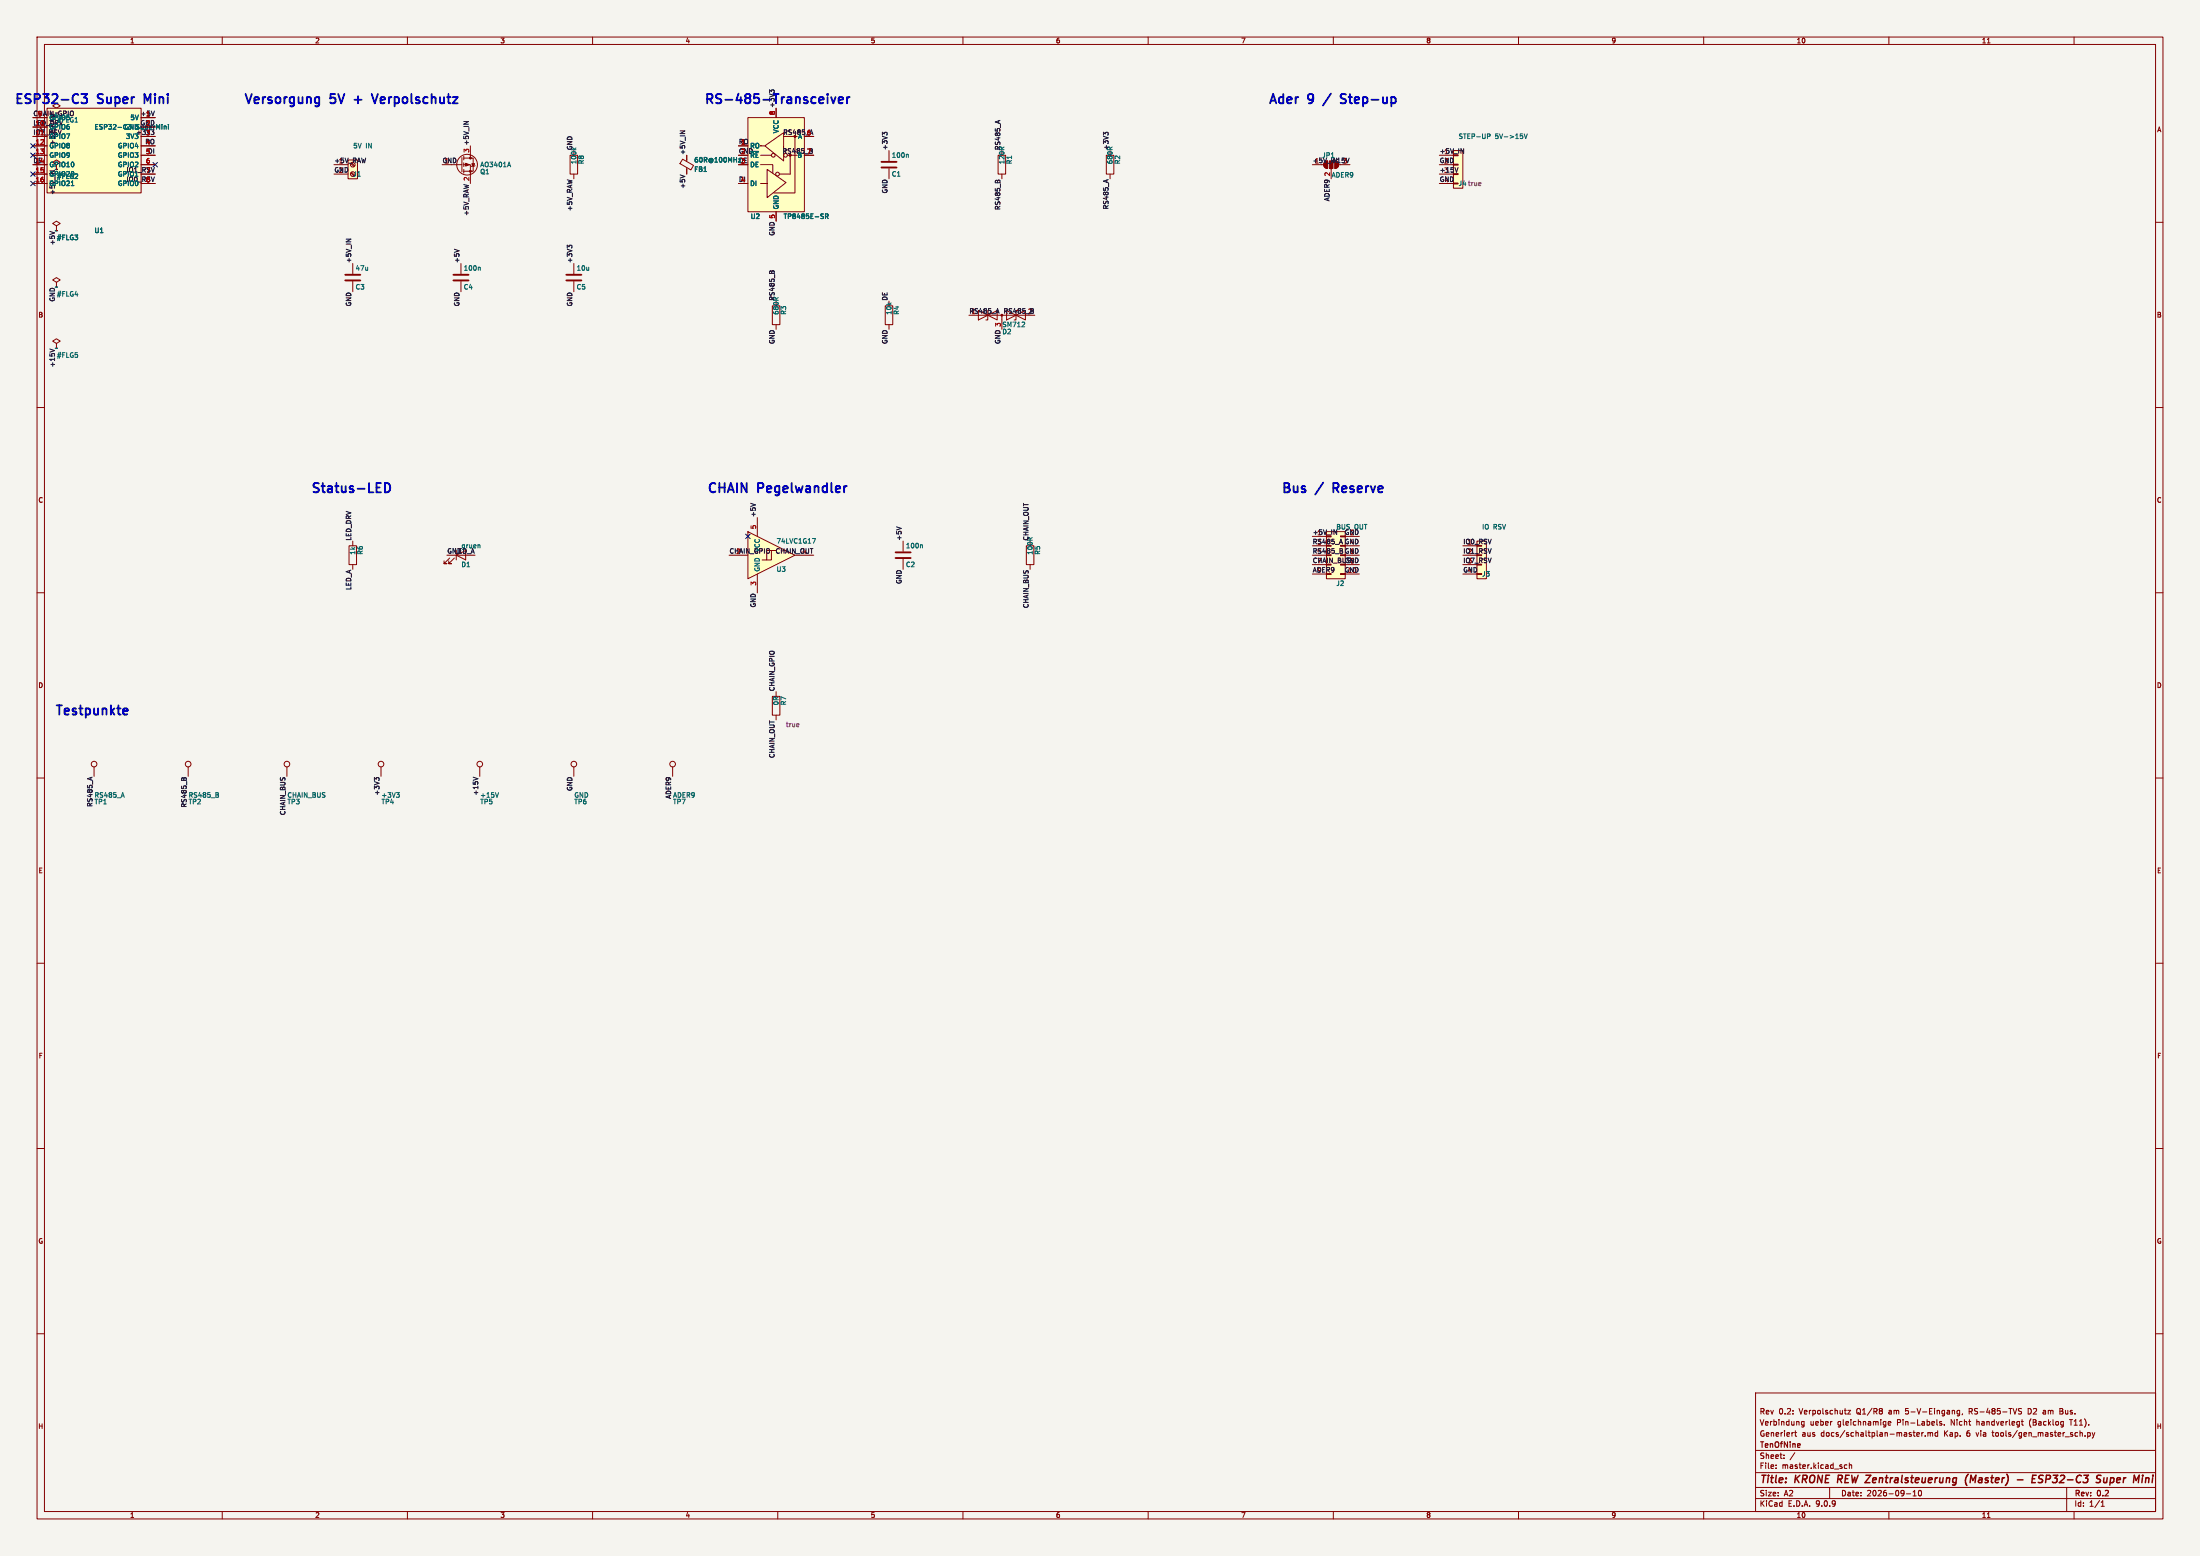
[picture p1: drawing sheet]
<svg xmlns="http://www.w3.org/2000/svg" width="594mm" height="420mm" viewBox="0 0 594 420" stroke-linecap="round" stroke-linejoin="round" font-family="sans-serif">
<path d="M0 0h594v420h-594z" fill="#f5f4ef" stroke="#f5f4ef" stroke-width=".27"/>
<g fill="none" stroke="#840000" stroke-width=".27">
<path d="M10 10h574v400h-574zM12 12h570v396h-570zM60 10v2M110 10v2M160 10v2M210 10v2M260 10v2M310 10v2M360 10v2M410 10v2M460 10v2M510 10v2"/>
<path d="M536.6 11.6h.7M560 10v2M15.2 29.2l1.1-.6-1.1-.7-1 .7 1 .6v1.3M127 39.4v3.3M121.9 44.5h2.8M124.7 42.5v3.9M125.2 42.7h2.6v3.5h-2.6M125.2 44.5h1.8v5M125.2 42.2v1M125.2 43.9v1.1M125.2 45.7v1M127.4 44.2h.7l-.3 .6z"/>
<path d="M128.3 44.7l-1 .3M153.9 41.9h2.1v5.1h-2.1zM154.9 47v1.3M184.3 43l2.9 1.7-.7 1.2-2.9-1.7zM185.4 41.9v1.7M185.4 45.2v1.8M269.5 41.9h2v5.1h-2zM270.5 47v1.3M298.7 41.9h2v5.1h-2zM299.7 47v1.3M357.7 43.7l.7-.3v2.1a1.02 1.02 0 0 1-.9-.7 1.02 1.02 0 0 1 .2-1.1zM359.4 45.5v2.8"/>
<path d="M360.4 43.4a1.02 1.02 0 0 1 1 1.1 1.02 1.02 0 0 1-1 1zM361.9 44.5h2.6M10 60h2M124.5 71.1v2.8M124.5 75.9v2.8M154.9 71.1v2.8M154.9 75.9v2.8M582 60h2M239 82.6h2v5h-2zM240 81.3v1.3M240 87.6v1.3M264.2 83.8v2.6l5-2.6v2.6z"/>
<path d="M264.2 85.1h15.2M267.2 83.8h-.5v2.6h-.5M270.5 85.1v3.8M271.8 83.8l5.1 2.6v-2.6l-5.1 2.6zM274.8 83.8h-.5v2.6h-.5M10 110h2M582 110h2M94.2 147.3h2.1v5.1h-2.1zM95.2 146.1v1.2M95.2 152.4v1.3M121.4 150.6l-1.5 1.5h.7h-.7v-.7M122.7 150.6l-1.5 1.5h.7h-.7v-.7"/>
<path d="M123.2 149.9l2.5-1.3v2.5zM123.2 148.6v2.5M243.8 146.1v2.7M243.8 150.9v2.8M277.1 147.3h2v5.1h-2zM278.1 152.4v1.3M10 160h2M582 160h2M208.5 188h2.1v5h-2.1zM209.5 186.7v1.3M209.5 193v1.3M10 210h2"/>
<path d="M25.4 207v2.6M50.8 207v2.6M77.5 207v2.6M102.9 207v2.6M129.5 207v2.6M154.9 207v2.6M181.6 207v2.6M582 210h2M10 260h2M582 260h2M10 310h2M582 310h2"/>
<path d="M10 360h2M474 376h108v32h-108zM582 360h2M474 397.5h108M474 391.5h108M479.5 396.2v.2M479.5 395.4v.2M481.7 393.5v.2M481.7 392.7v.2M484.5 386.7h.6M484.6 392.1l-1.3 1.9M484.7 386.2v1.3l.4 .2"/>
<path d="M487.1 383.7v1.2l-.3 .3-.3-.1M487.1 383.7h-.4l-.3 .3 .1 .6h.6M498.7 395.4h-.5l-.2 .3 .1 .6h.6M498.9 380.7h.8l-.8 1h.8M499.3 395.5l.6-.1 .1 1M499.3 394.9v1.5M508 380.2l.2 .3-.2 .3 .2 .6-.2 .3M509 383.7h.2M509.2 383.7l-.1 1.3M509.2 384.6l-.2 .1M509.8 384.2l.7-.2v-.3h-.5l-.2 .2 .1 .7h.6M517.5 387.2l.7-.2v-.3h-.5l-.2 .2 .1 .7h.6"/>
<path d="M518.9 386.7v1M519.3 386.7l-.4 .3M519.8 387.5v.2M520.5 386.8l.5-.1 .2 .2M520.5 386.7v1M521.2 386.9l.2-.2h.3l.1 1M521.2 386.9v.8M523.2 386.7h-.5l-.2 .3 .1 .6h.6M523.2 386.2v1.5M524.2 383.7h-.3l-.2 .2v.2l.5 .1v.4h-.5M525 384.5v.2M527.5 380.7l.2 .2v.8"/>
<path d="M529.1 380.7h-.4l-.3 .3 .1 .6h.6M529.1 380.7v1.2l-.3 .3-.3-.1M529.9 381.6l-.2 .3M545.7 383.7h.6M545.8 380.2l-.8 .1v.4l.7 .3 .1 .4-.3 .3-.5-.1M546 383.2v1.3l.3 .2M548 380.2h-.4v1.5h.4M552.1 380.7h-.4M552.2 381.1l-.6 .2 .1 .3 .5 .1M556.2 380.9h.5M556.7 380.2h-.5v1.5h.5M558.7 383.2h.9"/>
<path d="M563 387.5v.2M563.7 386.7h.4l.3 .3-.2 .6h-.5M563.7 386.7v1.5M564.9 386.7l.3 1M565.2 387.7l-.3 .5M565.6 386.7l-.4 1M60 408v2M110 408v2M160 408v2M210 408v2M260 408v2M310 408v2"/>
<path d="M360 408v2M410 408v2M460 408v2M474 404.5h108M474 401.5h108M494 401.5v3M510 408v2M514.7 403.2h1.2M516.5 403.8h.9M516.5 402.7l.5-.4v1.5M518.1 402.4a.72 .72 0 0 0-.2 .8 .72 .72 0 0 0 .7 .5l.2-.5-.1-.8M536.6 409.6h.7"/>
<path d="M558 401.5v6.5M560 408v2M567.3 406.6h.9M567.3 405.5l.4-.4v1.5"/>
<circle cx="126.1" cy="44.4" r="2.79"/>
<circle cx="25.4" cy="206.2" r=".76"/>
<circle cx="50.8" cy="206.2" r=".76"/>
<circle cx="77.5" cy="206.2" r=".76"/>
<circle cx="102.9" cy="206.2" r=".76"/>
<circle cx="129.5" cy="206.2" r=".76"/>
<circle cx="154.9" cy="206.2" r=".76"/>
<circle cx="181.6" cy="206.2" r=".76"/>
</g>
<g fill="none" stroke="#840000" stroke-width=".4">
<path d="M496.4 398.2l-.3 2M531.4 397.9a2.35 2.35 0 0 0-.3 3.1M532.7 399.6l-.5-1.4-.3 2M544.7 399.4h1.5M549.8 398.2h-1l-.2 2M551.7 398.3l-.8-.1-.3 .2v.6l.8 .3 .1 .5-.4 .4-.8-.1M566.6 398.2l.7 .1M566.8 399.2l.3 .4-.2 .5M568.1 398.9l-.1 1.2 .5 .1 .3-.2M568.9 398.9l-.1 1.3M569.9 398.9l-.3 2M570.5 398.9l-.6 .1"/>
<path d="M580 398.9l.2 .2-.1 1.1M569.7 400.1l.6 .1"/>
</g>
<g fill="none" stroke="#006464" stroke-width=".27">
<path d="M20.2 33h.8M155.5 39.9l-.5 .4M137.5 43.8l.4 1.2M129.5 72.1l.2 .2v.7M275.9 88.2h.8M276.6 87.1v.4M129.4 147.1l.2 .1v.7M248.9 147.1l.2 .1v.7M58.9 214.6v.5M58.9 214.1v.3M107 213.9h.8l-.4 .5M107.6 214.4l.1 .1"/>
<path d="M107.7 214.5h.1M107.8 214.5v.5l-.2 .2M134.6 213.9l-.4 1.3"/>
</g>
<path d="M215.6 195.4l.1 .2-.6 .1" fill="none" stroke="#840084" stroke-width=".27"/>
<path d="M122.4 74.2h4.1M122.4 75.7h4.1M152.9 74.2h4.1M152.9 75.7h4.1M241.8 149.1h4.1M241.8 150.6h4.1" fill="none" stroke="#840000" stroke-width=".51"/>
<g fill="#840000" stroke="#840000" stroke-width=".27">
<path d="M125.7 44.1l1 .4-1 .3z"/>
<path d="M357.7 43.7l.7-.3v2.1a1.02 1.02 0 0 1-.9-.7 1.02 1.02 0 0 1 .2-1.1z"/>
<path d="M358.9 43.4h1v2.1h-1z"/>
<path d="M360.4 43.4a1.02 1.02 0 0 1 1 1.1 1.02 1.02 0 0 1-1 1z"/>
<circle cx="127" cy="42.7" r=".25"/>
<circle cx="127" cy="46.2" r=".25"/>
<circle cx="270.5" cy="85.1" r=".25"/>
</g>
<path d="M392.4 40.6h2.6v10.2h-2.6z" fill="#ffffc2"/>
<path d="M388.6 41.9h3.8M388.6 44.5h3.8M388.6 47h3.8M388.6 49.5h3.8M392.4 40.6h2.6v10.2h-2.6zM392.4 44.3h1.3v.3h-1.3zM392.4 46.9h1.3v.2h-1.3zM392.4 49.4h1.3v.3h-1.3z" fill="none" stroke="#840000" stroke-width=".27"/>
<path d="M401.6 36.1h.5l.2 .3-.1 .3-.6 .1M411.1 36.7v.6M411.5 36.1l.5 1.3 .4-1.3" fill="none" stroke="#006464" stroke-width=".27"/>
<path d="M399.8 49.3l.1 .3-.6 .1" fill="none" stroke="#840084" stroke-width=".27"/>
<path d="M358.1 143.5h5.1v12.7h-5.1z" fill="#ffffc2"/>
<g fill="none" stroke="#840000" stroke-width=".27">
<path d="M354.3 144.8h3.8M354.3 147.3h3.8M354.3 149.9h3.8M354.3 152.4h3.8M354.3 154.9h3.8M358.1 143.5h5.1v12.7h-5.1zM361.9 144.7h1.3v.2h-1.3zM361.9 154.8h1.3v.3h-1.3zM363.2 144.8h3.8M363.2 147.3h3.8M363.2 149.9h3.8M363.2 152.4h3.8"/>
<path d="M363.2 154.9h3.8"/>
</g>
<path d="M398.8 146.1h2.5v10.1h-2.5z" fill="#ffffc2"/>
<path d="M395 147.3h3.8M395 149.9h3.8M395 152.4h3.8M395 154.9h3.8M398.8 146.1h2.5v10.1h-2.5zM398.8 154.8h1.2v.3h-1.2z" fill="none" stroke="#840000" stroke-width=".27"/>
<path d="M12.7 29.2h25.4v22.9h-25.4z" fill="#ffffc2"/>
<g fill="none" stroke="#840000" stroke-width=".27">
<path d="M8.9 31.8h3.8M8.9 34.3h3.8M8.9 36.8h3.8M8.9 39.4h3.8M12.7 29.2h25.4v22.9h-25.4zM38.1 31.8h3.8M38.1 34.3h3.8M38.1 36.8h3.8M38.1 39.4h3.8M8.9 41.9h3.8M8.9 44.5h3.8M8.9 47h3.8"/>
<path d="M8.9 49.5h3.8M38.1 41.9h3.8M38.1 44.5h3.8M38.1 47h3.8M38.1 49.5h3.8M208.5 82.6h2.1v5h-2.1zM209.5 87.6v1.3"/>
</g>
<path d="M45.5 33.6v.1M45.5 34v.9M19.2 50.1h.8" fill="none" stroke="#006464" stroke-width=".27"/>
<path d="M201.9 31.8h15.3v25.4h-15.3z" fill="#ffffc2"/>
<g fill="none" stroke="#840000" stroke-width=".27">
<path d="M201.9 31.8h15.3v25.4h-15.3zM205.5 39.4h.9M206.5 39.4l5.1-3.6v7.6zM209.5 29.2v2.6M211.6 36.8h3.7M214.6 36.8v15.3h-5.7M217.2 36.8h2.5M199.4 49.5h2.5M205.4 44.5h3.3v2.2M205.4 41.9h2.9M205.4 49.5h1.6M207.1 45.7l5.1 3.6-5.1 4z"/>
<path d="M209.5 57.2v2.5M213.4 41.9v5.1h-3M217.2 41.9h2.5"/>
<circle cx="208.8" cy="41.9" r=".51"/>
<circle cx="209.9" cy="47" r=".51"/>
<circle cx="212.1" cy="41.9" r=".51"/>
</g>
<path d="M222.9 58.4l.6-.1v-.4l-.6-.2v1.3M223.2 58.4l.4 .6" fill="none" stroke="#006464" stroke-width=".27"/>
<path d="M94 43.2h2.5v5.1h-2.5z" fill="#ffffc2"/>
<g fill="none" stroke="#840000" stroke-width=".27">
<path d="M15.2 44.5l1.1-.7-1.1-.6-1 .6 1 .7v1.2M90.2 44.5h3.8M90.2 47h3.8M94 43.2h2.5v5.1h-2.5zM94.7 44.1l.9 .9M240 40.6v2.8M240 45.5v2.8M15.2 61l1.1-.7-1.1-.6-1 .6 1 .7v1.2M15.2 76.2l1.1-.6-1.1-.7-1 .7 1 .6v1.3M95.2 71.1v2.8M95.2 75.9v2.8"/>
<circle cx="95.2" cy="47" r=".63"/>
<circle cx="95.2" cy="44.4" r=".63"/>
</g>
<path d="M238 43.7h4.1M238 45.2h4.1M93.2 74.2h4.1M93.2 75.7h4.1" fill="none" stroke="#840000" stroke-width=".51"/>
<path d="M245.1 41.6l.2 .2v.7" fill="none" stroke="#006464" stroke-width=".27"/>
<g fill="#ffffc2">
<path d="M201.9 143.5l12.7 6.4-12.7 6.3z"/>
<path d="M207 148.6v2.5h-1.3l2.6-2.5z"/>
<path d="M208.3 148.6h1.2l-2.5 2.5h1.3z"/>
</g>
<g fill="none" stroke="#840000" stroke-width=".27">
<path d="M8.9 36.8h3.8M8.9 31.8h3.8M8.9 34.3h3.8M8.9 39.4h3.8M38.1 36.8h3.8M38.1 31.8h3.8M38.1 34.3h3.8M38.1 39.4h3.8M209.5 29.2v2.6M217.2 36.8h2.5M8.9 49.5h3.8M8.9 41.9h3.8"/>
<path d="M8.9 44.5h3.8M8.9 47h3.8M38.1 49.5h3.8M38.1 41.9h3.8M38.1 44.5h3.8M38.1 47h3.8M185.4 41.9v1.3M185.4 45.7v1.3M199.4 49.5h2.5M209.5 57.2v2.5M217.2 41.9h2.5M15.2 92.7l1.1-.6-1.1-.7-1 .7 1 .6v1.3"/>
<path d="M204.5 139.7v5.1M196.8 149.9h5.1M201.9 143.5l12.7 6.4-12.7 6.3zM204.5 154.9v5.1M208.3 148.6h-1.3v2.5h-1.3M209.5 148.6h-1.2v2.5h-1.3M214.6 149.9h5.1"/>
</g>
<path d="M20.2 33h.8M45.5 33.6v.1M45.5 34v.9M19.2 50.1h.8M222.9 58.4l.6-.1v-.4l-.6-.2v1.3M223.2 58.4l.4 .6M219.3 145.4h.9l-.6 1.2" fill="none" stroke="#006464" stroke-width=".27"/>
<g fill="none" stroke="#0f0f0f" stroke-width=".27">
<path d="M9.3 35v1.3M14.2 38v.9M41.6 36.1l-.3 .2M41.7 30l-.4 1.2M125.2 32.8h1.3l-1.3 .7M183.6 35.3h1.3l-1.3 .8M208.3 24.7l-.5-.4v.8M208.3 24.5l.2-.2 .5 .2M238.7 35.9l.3-.2 .5 .2M238.7 36.1l-.5-.4v.8M298.4 36.1l-.5-.4v.8M298.4 35.9l.3-.2 .5 .2"/>
<path d="M13.8 51.8h.9M14.2 51.3v1M183.6 47.2l1.3 .4M219.2 40.8v.5M219.2 40.2v.4M268.8 48.7h.4M269.4 48.7h.5M364.3 42.7l-.5 1.2M393.7 45.2l-.4 1.3M394.5 40.1l.7 1.3v-1.3M13.5 62.5l1.2 .4M93.5 64.5h1.2l-1.2 .8"/>
<path d="M122.7 67.3l1.2 .4M153.6 66.6l-.4-.4v.8M153.6 66.4l.3-.2 .5 .2M207.9 73.2h.4M208.4 73.2h.6M13.5 94.2l1.2 .4M278.9 84v.5M278.9 83.4v.4M202.7 135.9l1.3 .4M242.1 142.2l1.2 .4M360.2 143l.7 1.3v-1.3M49.1 210h.4"/>
<path d="M49.7 210h.5M101.6 210.3l-.5-.4v.8M101.6 210.1l.2-.2 .6 .2M127.8 209.8l1.2 .4"/>
</g>
<path d="M8.3 38.8l1.2 1.2M9.5 38.8l-1.2 1.2M8.3 46.4l1.2 1.2M8.3 48.9l1.2 1.2M8.3 41.3l1.2 1.2M9.5 46.4l-1.2 1.2M9.5 48.9l-1.2 1.2M9.5 41.3l-1.2 1.2M41.3 43.8l1.2 1.3M42.5 43.8l-1.2 1.3M201.3 144.2l1.2 1.2M202.5 144.2l-1.2 1.2" fill="none" stroke="#000084" stroke-width=".27"/>
<g fill="none" stroke="#0000c2" stroke-width=".5">
<path d="M22 25.4h1.5l-.8 .9 .7 .3v1l-.4 .3h-.7l-.3-.3M86 26.2l.2 .1M86.2 26.2l-.1 2.3M86.2 27.8l-.2 .1M100.4 25.4l.8 2.5 .8-2.5M223.5 25.4v.2M224.4 26.2l.6 1.7 .6-1.7M226.4 27l1.2-.2-.1-.5-.7-.1-.4 .4 .1 1.2h1M228.7 26.2v1.7M229.4 26.2l-.5 .1-.2 .4M362 27.8l.9 .1M363 25.4h-.6l-.4 .5 .2 .6 .7 .2"/>
<path d="M103.9 130.4a1.26 1.26 0 0 1 1.5 1.2 1.26 1.26 0 0 1-1.5 1.3zM228.6 131.2l-.4 .1M34.1 191.2l.2 .1 .2 .5-1.2 .2M34.3 192.8l-.2 .1"/>
</g>
<g font-size="3.5" fill="#0000c2">
<text x="3.6" y="28.8">ESP32-C3</text>
<text x="26.4" y="28.8">Super</text>
<text x="39.9" y="28.8">Mini</text>
<text x="65.6" y="28.8">Versorgung</text>
<text x="89.2" y="28.8">5V</text>
<text x="96.6" y="28.8">+</text>
<text x="102.6" y="28.8">Verpolschutz</text>
<text x="189.9" y="28.8">RS-485-Transceiver</text>
<text x="342.2" y="28.8">Ader</text>
<text x="353.2" y="28.8">9</text>
<text x="358.5" y="28.8">/</text>
<text x="364" y="28.8">Step-up</text>
<text x="83.7" y="133.7">Status-LED</text>
<text x="190.6" y="133.7">CHAIN</text>
<text x="204.6" y="133.7">Pegelwandler</text>
<text x="345.7" y="133.7">Bus</text>
<text x="355.4" y="133.7">/</text>
<text x="360.9" y="133.7">Reserve</text>
<text x="14.6" y="193.8">Testpunkte</text>
</g>
<g font-size="2.8" fill="#840000">
<text x="475" y="400.9">Title:</text>
<text x="484.7" y="400.9">KRONE</text>
<text x="497" y="400.9">REW Zentralsteuerung</text>
<text x="533.1" y="400.9">(Master)</text>
<text x="547.9" y="400.9">-</text>
<text x="552.7" y="400.9">ESP32-C3</text>
<text x="570.9" y="400.9">Super</text>
<text x="581.7" y="400.9">Mini</text>
</g>
<g font-size="2.1" fill="#840000">
<text x="475" y="382">Rev</text>
<text x="480.2" y="382">0.2:</text>
<text x="485.8" y="382">Verpolschutz</text>
<text x="501.4" y="382">Q1/R8</text>
<text x="510.2" y="382">am</text>
<text x="514.9" y="382">5-V-Eingang,</text>
<text x="532.2" y="382">RS-485-TVS</text>
<text x="548.2" y="382">D2</text>
<text x="552.5" y="382">am</text>
<text x="557.1" y="382">Bus.</text>
<text x="475" y="388">Generiert</text>
<text x="475" y="385">Verbindung</text>
<text x="486.4" y="388">aus</text>
<text x="488.7" y="385">ueber</text>
<text x="491.7" y="388">docs/schaltplan-master.md</text>
<text x="496.2" y="385">gleichnamige</text>
<text x="512.3" y="385">Pin-Labels.</text>
<text x="525" y="388">Kap.</text>
<text x="527" y="385">Nicht</text>
<text x="531.3" y="388">6</text>
<text x="534" y="388">via</text>
<text x="534.1" y="385">handverlegt</text>
<text x="538.5" y="388">tools/gen_master_sch.py</text>
<text x="548.4" y="385">(Backlog</text>
<text x="559.6" y="385">T11).</text>
<text x="475" y="394">Sheet:</text>
<text x="475" y="391.2">TenOfNine</text>
<text x="475" y="396.7">File:</text>
<text x="481.1" y="396.7">master.kicad_sch</text>
<text x="475" y="406.9">KiCad</text>
<text x="475" y="404.1">Size:</text>
<text x="481.7" y="404.1">A2</text>
<text x="482.7" y="406.9">E.D.A.</text>
<text x="490.3" y="406.9">9.0.9</text>
<text x="497" y="404.1">Date:</text>
<text x="504" y="404.1">2026-09-10</text>
<text x="560" y="404.3">Rev:</text>
<text x="560" y="406.9">Id:</text>
<text x="564.1" y="406.9">1/1</text>
<text x="566.4" y="404.3">0.2</text>
</g>
<g font-size="1.8" fill="#840000">
<text x="35" y="11.9">1</text>
<text x="85" y="11.9">2</text>
<text x="135" y="11.9">3</text>
<text x="185" y="11.9">4</text>
<text x="235" y="11.9">5</text>
<text x="285" y="11.9">6</text>
<text x="335" y="11.9">7</text>
<text x="385" y="11.9">8</text>
<text x="435" y="11.9">9</text>
<text x="485" y="11.9">10</text>
<text x="535" y="11.9">11</text>
<text x="582.3" y="35.9">A</text>
<text x="199.4" y="39">RO</text>
<text x="14.7" y="46.6">~</text>
<text x="14.7" y="63.1">~</text>
<text x="10.3" y="85.9">B</text>
<text x="582.3" y="85.9">B</text>
<text x="10.3" y="135.9">C</text>
<text x="582.3" y="135.9">C</text>
<text x="10.3" y="185.9">D</text>
<text x="582.3" y="185.9">D</text>
<text x="10.3" y="235.9">E</text>
<text x="582.3" y="235.9">E</text>
<text x="10.3" y="285.9">F</text>
<text x="582.3" y="285.9">F</text>
<text x="10.3" y="335.9">G</text>
<text x="582.3" y="335.9">G</text>
<text x="10.2" y="385.9">H</text>
<text x="582.2" y="385.9">H</text>
<text x="35" y="409.9">1</text>
<text x="85" y="409.9">2</text>
<text x="135" y="409.9">3</text>
<text x="185" y="409.9">4</text>
<text x="235" y="409.9">5</text>
<text x="285" y="409.9">6</text>
<text x="335" y="409.9">7</text>
<text x="385" y="409.9">8</text>
<text x="435" y="409.9">9</text>
<text x="485" y="409.9">10</text>
<text x="535" y="409.9">11</text>
</g>
<g font-size="1.8" fill="#0f0f0f">
<text x="8.9" y="31.4">CHAIN_GPIO</text>
<text x="8.9" y="33.9">LED_DRV</text>
<text x="37.8" y="31.4">+5V</text>
<text x="8.9" y="36.5">IO7_RSV</text>
<text x="39.1" y="39">RO</text>
<text x="39.3" y="41.7">5DI</text>
<text x="126.7" y="41.3" transform="rotate(-90 126.7 41.3)">3 +5V_IN</text>
<text x="154.6" y="40.6" transform="rotate(-90 154.6 40.6)">GND</text>
<text x="185.1" y="41.9" transform="rotate(-90 185.1 41.9)">+5V_IN</text>
<text x="211.2" y="41.6">RS485_B</text>
<text x="211.3" y="36.5">RS485_A</text>
<text x="239.7" y="40.6" transform="rotate(-90 239.7 40.6)">+3V3</text>
<text x="270.2" y="40.6" transform="rotate(-90 270.2 40.6)">RS485_A</text>
<text x="299.4" y="40.6" transform="rotate(-90 299.4 40.6)">+3V3</text>
<text x="388.6" y="41.6">+5V_IN</text>
<text x="389.8" y="41.7">1</text>
<text x="34" y="46.6">IO1_RSV</text>
<text x="90.2" y="44.1">+5V_RAW</text>
<text x="90.2" y="46.6">GND</text>
<text x="91.4" y="44.2">1</text>
<text x="91.4" y="46.7">2</text>
<text x="119.4" y="44.1">GND</text>
<text x="119.9" y="44.2">1</text>
<text x="155.8" y="44.4" transform="rotate(-90 155.8 44.4)">100k</text>
<text x="354.3" y="44.1">+5V_IN</text>
<text x="354.9" y="44.2">1</text>
<text x="356.9" y="42.8">JP1</text>
<text x="359.2" y="44.1">+15V</text>
<text x="362.5" y="44.2">3</text>
<text x="388.6" y="44.1">GND</text>
<text x="388.6" y="46.6">+15V</text>
<text x="389.8" y="44.2">2</text>
<text x="389.8" y="46.7">3</text>
<text x="34" y="49.2">IO0_RSV</text>
<text x="185.1" y="51.1" transform="rotate(-90 185.1 51.1)">+5V</text>
<text x="239.7" y="52.3" transform="rotate(-90 239.7 52.3)">GND</text>
<text x="388.6" y="49.2">GND</text>
<text x="389.8" y="49.3">4</text>
<text x="126.7" y="58.4" transform="rotate(-90 126.7 58.4)">+5V_RAW 2</text>
<text x="154.6" y="57.1" transform="rotate(-90 154.6 57.1)">+5V_RAW</text>
<text x="270.2" y="56.8" transform="rotate(-90 270.2 56.8)">RS485_B</text>
<text x="299.4" y="56.6" transform="rotate(-90 299.4 56.6)">RS485_A</text>
<text x="359.1" y="54.5" transform="rotate(-90 359.1 54.5)">ADER9</text>
<text x="209.2" y="63.8" transform="rotate(-90 209.2 63.8)">GND 5</text>
<text x="14.9" y="66.3" transform="rotate(-90 14.9 66.3)">+5V</text>
<text x="94.9" y="71.1" transform="rotate(-90 94.9 71.1)">+5V_IN</text>
<text x="124.1" y="71.1" transform="rotate(-90 124.1 71.1)">+5V</text>
<text x="154.6" y="71.1" transform="rotate(-90 154.6 71.1)">+3V3</text>
<text x="14.7" y="78.3">~</text>
<text x="14.9" y="81.5" transform="rotate(-90 14.9 81.5)">GND</text>
<text x="94.9" y="82.8" transform="rotate(-90 94.9 82.8)">GND</text>
<text x="124.1" y="82.8" transform="rotate(-90 124.1 82.8)">GND</text>
<text x="154.6" y="82.8" transform="rotate(-90 154.6 82.8)">GND</text>
<text x="209.2" y="81.3" transform="rotate(-90 209.2 81.3)">RS485_B</text>
<text x="239.7" y="81.3" transform="rotate(-90 239.7 81.3)">DE</text>
<text x="261.6" y="84.7">RS485_A</text>
<text x="262.2" y="84.8">1</text>
<text x="270.9" y="84.7">RS485_B</text>
<text x="277.4" y="84.8">2</text>
<text x="209.2" y="93" transform="rotate(-90 209.2 93)">GND</text>
<text x="239.7" y="93" transform="rotate(-90 239.7 93)">GND</text>
<text x="270.2" y="93" transform="rotate(-90 270.2 93)">GND 3</text>
<text x="14.9" y="99.3" transform="rotate(-90 14.9 99.3)">+15V</text>
<text x="204.1" y="139.7" transform="rotate(-90 204.1 139.7)">+5V</text>
<text x="360.7" y="143.1">BUS</text>
<text x="365.7" y="143.1">OUT</text>
<text x="94.9" y="146.1" transform="rotate(-90 94.9 146.1)">LED_DRV</text>
<text x="120.6" y="149.5">GND</text>
<text x="122.6" y="149.5">LED_A</text>
<text x="124.5" y="148.2">gruen</text>
<text x="196.8" y="149.5">CHAIN_GPIO</text>
<text x="198.7" y="149.6">2</text>
<text x="205.3" y="149.1" transform="rotate(-90 205.3 149.1)">VCC</text>
<text x="209.3" y="149.5">CHAIN_OUT</text>
<text x="216.5" y="149.6">4</text>
<text x="243.5" y="146.1" transform="rotate(-90 243.5 146.1)">+5V</text>
<text x="277.8" y="146.1" transform="rotate(-90 277.8 146.1)">CHAIN_OUT</text>
<text x="279" y="149.9" transform="rotate(-90 279 149.9)">100R</text>
<text x="354.3" y="144.4">+5V_IN</text>
<text x="354.3" y="147">RS485_A GND</text>
<text x="354.3" y="149.5">RS485_B GND</text>
<text x="355.5" y="144.5">1</text>
<text x="355.5" y="147.1">3</text>
<text x="355.5" y="149.6">5</text>
<text x="363" y="144.4">GND</text>
<text x="364.4" y="144.5">2</text>
<text x="364.4" y="147.1">4</text>
<text x="364.4" y="149.6">6</text>
<text x="395" y="149.5">IO1_RSV</text>
<text x="395" y="147">IO0_RSV</text>
<text x="396.2" y="147.1">1</text>
<text x="396.2" y="149.6">2</text>
<text x="354.3" y="154.6">ADER9</text>
<text x="354.3" y="152.1">CHAIN_BUS8</text>
<text x="355.5" y="152.1">7</text>
<text x="355.5" y="154.7">9</text>
<text x="363" y="152.1">GND</text>
<text x="363" y="154.6">GND</text>
<text x="363.8" y="154.7">10</text>
<text x="395" y="152.1">IO7_RSV</text>
<text x="395" y="154.6">GND</text>
<text x="396.2" y="152.1">3</text>
<text x="396.2" y="154.7">4</text>
<text x="94.9" y="159.4" transform="rotate(-90 94.9 159.4)">LED_A</text>
<text x="243.5" y="157.7" transform="rotate(-90 243.5 157.7)">GND</text>
<text x="204.1" y="164.1" transform="rotate(-90 204.1 164.1)">GND</text>
<text x="277.8" y="164.3" transform="rotate(-90 277.8 164.3)">CHAIN_BUS</text>
<text x="209.2" y="186.7" transform="rotate(-90 209.2 186.7)">CHAIN_GPIO</text>
<text x="209.2" y="204.7" transform="rotate(-90 209.2 204.7)">CHAIN_OUT</text>
<text x="102.5" y="214.8" transform="rotate(-90 102.5 214.8)">+3V3</text>
<text x="129.2" y="214.8" transform="rotate(-90 129.2 214.8)">+15V</text>
<text x="154.6" y="213.6" transform="rotate(-90 154.6 213.6)">GND</text>
<text x="181.3" y="215.7" transform="rotate(-90 181.3 215.7)">ADER9</text>
<text x="181.6" y="215.5">ADER9</text>
<text x="25.1" y="217.9" transform="rotate(-90 25.1 217.9)">RS485_A</text>
<text x="25.4" y="217.3">TP1</text>
<text x="50.5" y="218.1" transform="rotate(-90 50.5 218.1)">RS485_B</text>
<text x="50.8" y="217.3">TP2</text>
<text x="77.1" y="220.2" transform="rotate(-90 77.1 220.2)">CHAIN_BUS</text>
</g>
<g font-size="1.8" fill="#a90000">
<text x="9.5" y="34">10</text>
<text x="10.1" y="31.5">9</text>
<text x="10.3" y="35.9">A</text>
<text x="39.3" y="31.5">1</text>
<text x="39.3" y="34">2</text>
<text x="209.3" y="31.2" transform="rotate(-90 209.3 31.2)">8</text>
<text x="9.5" y="39.1">12</text>
<text x="9.5" y="41.7">13</text>
<text x="39.3" y="36.6">3</text>
<text x="39.3" y="39.1">4</text>
<text x="39.3" y="41.7">5</text>
<text x="200" y="39.1">1</text>
<text x="200" y="41.7">2</text>
<text x="217.7" y="36.6">6</text>
<text x="217.7" y="41.7">7</text>
<text x="9.5" y="44.2">14</text>
<text x="9.5" y="46.7">15</text>
<text x="39.3" y="44.2">6</text>
<text x="39.3" y="46.7">7</text>
<text x="200" y="44.2">3</text>
<text x="359.2" y="47.7" transform="rotate(-90 359.2 47.7)">2</text>
<text x="9.5" y="49.3">16</text>
<text x="39.3" y="49.3">8</text>
<text x="200" y="49.3">4</text>
<text x="209.3" y="59.1" transform="rotate(-90 209.3 59.1)">5</text>
<text x="204.2" y="142.9" transform="rotate(-90 204.2 142.9)">5</text>
<text x="204.2" y="158.2" transform="rotate(-90 204.2 158.2)">3</text>
</g>
<g font-size="1.8" fill="#006464">
<text x="13.2" y="32.6">GPIO5</text>
<text x="13.2" y="35.2">GPIO6</text>
<text x="14.7" y="31.3">~</text>
<text x="15.2" y="33.2">#FLG1</text>
<text x="25.4" y="35.2">ESP32-C3GNDSuperMini</text>
<text x="35.1" y="32.6">5V</text>
<text x="37.8" y="33.9">GND</text>
<text x="13.2" y="37.7">GPIO7</text>
<text x="13.2" y="40.2">GPIO8</text>
<text x="31.7" y="40.2">GPIO4</text>
<text x="33.9" y="37.7">3V3</text>
<text x="36.6" y="36.5">+3V3</text>
<text x="95.3" y="40.2">5V</text>
<text x="98.7" y="40.2">IN</text>
<text x="199.4" y="41.6">GND</text>
<text x="202.4" y="40.2">RO</text>
<text x="210.4" y="36.1" transform="rotate(-90 210.4 36.1)">VCC</text>
<text x="215.4" y="37.7">A</text>
<text x="393.7" y="37.7">STEP-UP</text>
<text x="403.6" y="37.7">5V-&gt;15V</text>
<text x="13.2" y="42.8">GPIO9</text>
<text x="13.2" y="45.3">GPIO10</text>
<text x="13.2" y="47.9">GPIO20</text>
<text x="31.7" y="42.8">GPIO3</text>
<text x="31.7" y="45.3">GPIO2</text>
<text x="31.7" y="47.9">GPIO1</text>
<text x="95.3" y="47.9">J1</text>
<text x="129.5" y="45.3">AO3401A</text>
<text x="129.5" y="47.2">Q1</text>
<text x="157.8" y="44.4" transform="rotate(-90 157.8 44.4)">R8</text>
<text x="187.3" y="46.6">FB1</text>
<text x="187.3" y="44">60R@100MHz DE</text>
<text x="202.4" y="42.8">~{RE}</text>
<text x="202.4" y="45.3">DE</text>
<text x="215.2" y="42.8">B</text>
<text x="240.7" y="47.9">C1</text>
<text x="240.7" y="42.8">100n</text>
<text x="271.4" y="44.4" transform="rotate(-90 271.4 44.4)">120R</text>
<text x="273.4" y="44.4" transform="rotate(-90 273.4 44.4)">R1</text>
<text x="300.6" y="44.4" transform="rotate(-90 300.6 44.4)">680R</text>
<text x="302.6" y="44.4" transform="rotate(-90 302.6 44.4)">R2</text>
<text x="13.2" y="50.4">GPIO21</text>
<text x="15.2" y="48.5">#FLG2</text>
<text x="31.7" y="50.4">GPIO0</text>
<text x="202.4" y="50.4">DI</text>
<text x="359.4" y="48.1">ADER9</text>
<text x="202.6" y="59.3">U2</text>
<text x="210.4" y="56.6" transform="rotate(-90 210.4 56.6)">GND</text>
<text x="211.5" y="59.3">TP8485E-SR</text>
<text x="15.2" y="65">#FLG3</text>
<text x="25.4" y="63.1">U1</text>
<text x="95.9" y="73.3">47u</text>
<text x="125.1" y="73.3">100n</text>
<text x="155.6" y="73.3">10u</text>
<text x="15.2" y="80.2">#FLG4</text>
<text x="95.9" y="78.3">C3</text>
<text x="125.1" y="78.3">C4</text>
<text x="155.6" y="78.3">C5</text>
<text x="210.4" y="85.1" transform="rotate(-90 210.4 85.1)">680R</text>
<text x="212.4" y="85.1" transform="rotate(-90 212.4 85.1)">R3</text>
<text x="240.9" y="85.1" transform="rotate(-90 240.9 85.1)">10k</text>
<text x="242.9" y="85.1" transform="rotate(-90 242.9 85.1)">R4</text>
<text x="270.5" y="88.5">SM712</text>
<text x="14.7" y="94.8">~</text>
<text x="270.5" y="90.4">D2</text>
<text x="15.2" y="96.7">#FLG5</text>
<text x="400.1" y="143.1">IO</text>
<text x="403.2" y="143.1">RSV</text>
<text x="96.1" y="149.9" transform="rotate(-90 96.1 149.9)">1k</text>
<text x="98.1" y="149.9" transform="rotate(-90 98.1 149.9)">R6</text>
<text x="209.6" y="146.9">74LVC1G17</text>
<text x="244.5" y="148.2">100n</text>
<text x="281" y="149.9" transform="rotate(-90 281 149.9)">R5</text>
<text x="124.5" y="153.3">D1</text>
<text x="205.3" y="154.4" transform="rotate(-90 205.3 154.4)">GND</text>
<text x="209.6" y="154.5">U3</text>
<text x="244.5" y="153.3">C2</text>
<text x="400.1" y="155.8">J3</text>
<text x="360.7" y="158.3">J2</text>
<text x="210.4" y="190.5" transform="rotate(-90 210.4 190.5)">0R</text>
<text x="212.4" y="190.5" transform="rotate(-90 212.4 190.5)">R7</text>
<text x="25.4" y="215.5">RS485_A</text>
<text x="50.8" y="215.5">RS485_B</text>
<text x="77.5" y="215.5">CHAIN_BUS</text>
<text x="102.9" y="215.5">+3V3</text>
<text x="129.5" y="215.5">+15V</text>
<text x="154.9" y="215.5">GND</text>
<text x="77.5" y="217.3">TP3</text>
<text x="102.9" y="217.3">TP4</text>
<text x="129.5" y="217.3">TP5</text>
<text x="154.9" y="217.3">TP6</text>
<text x="181.6" y="217.3">TP7</text>
</g>
<text font-size="1.8" fill="#0000c2" x="209.3" y="31.2" transform="rotate(-90 209.3 31.2)">8 +3V3</text>
<g font-size="1.8" fill="#840084">
<text x="393.7" y="50.4">J4 true</text>
<text x="212.1" y="196.4">true</text>
</g>
</svg>
